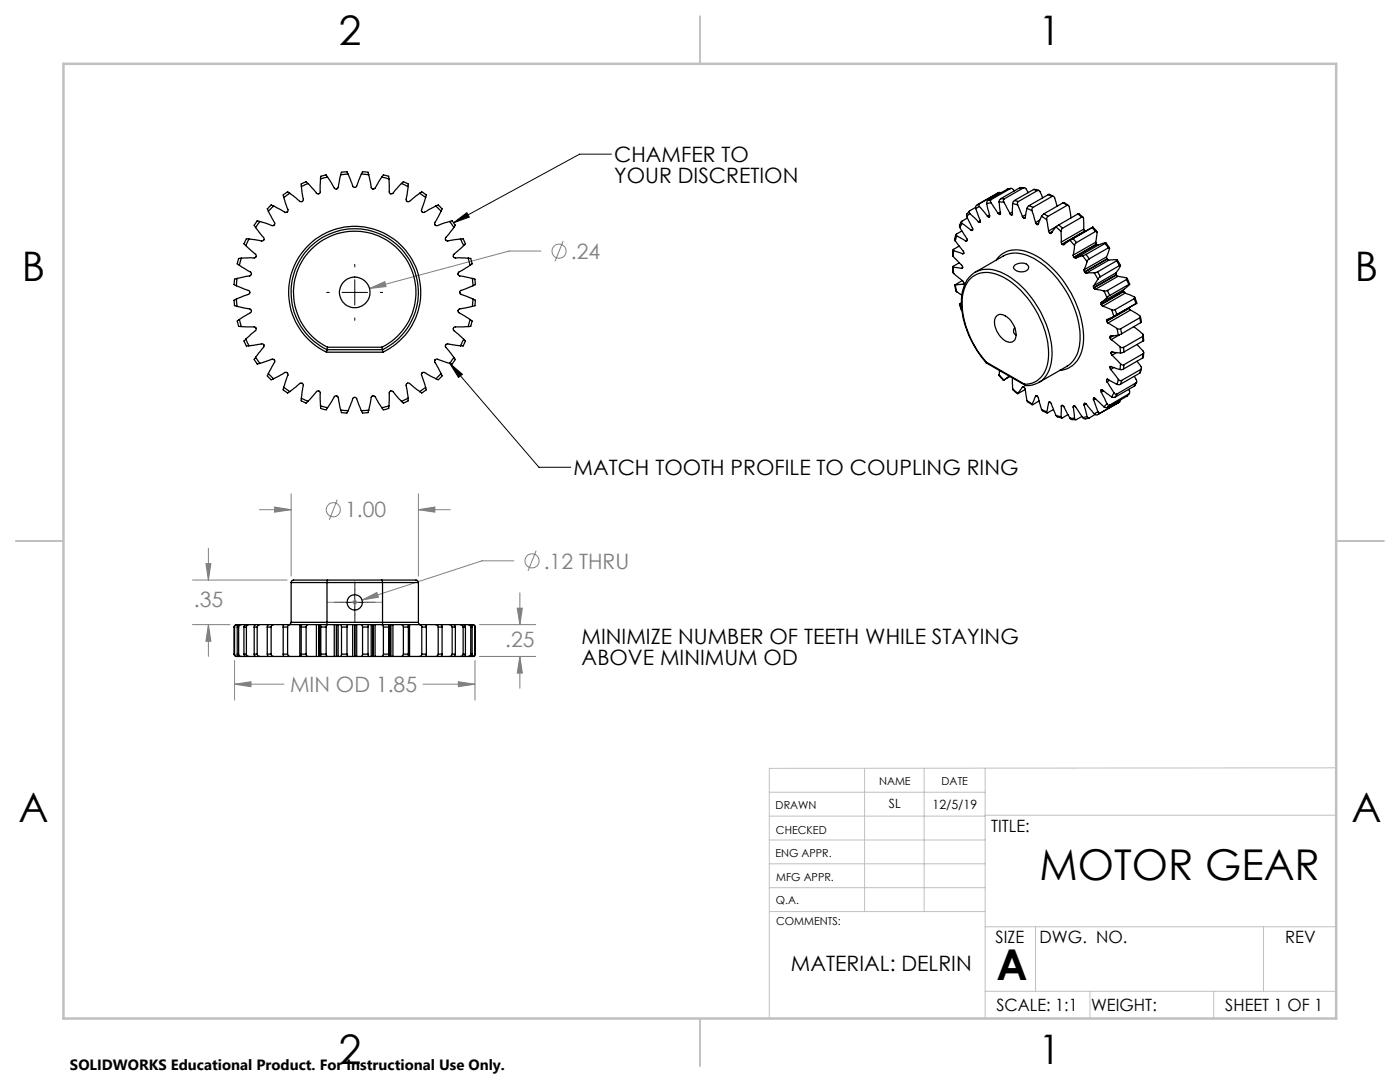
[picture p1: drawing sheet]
<svg xmlns="http://www.w3.org/2000/svg" width="279mm" height="216mm" viewBox="0 0 279 216" stroke-linecap="round" stroke-linejoin="round" font-family="sans-serif">
<g fill="none" stroke="#808080" stroke-width=".2">
<path d="M73.7 57.6l3.1-1.4 .2 1zM107.9 50.1h-6.3l-27.9 7.5M112.4 48.1l-1.6 4M58.1 98.5v16.5M67.3 99.7l-1.6 4M83.5 98.5v16.5M38.4 115.7h18.9M41.1 112.5h1l-.5 3.2zM41.6 109.4v6.3M51.8 101.7h6.3M54.8 101.2l3.3 .5-3.3 .5zM70.4 119.8l.8 .7"/>
<path d="M70.8 119.7v1M71.2 119.8l-.8 .7M72.2 119.7l3-1.5 .3 1zM83.5 101.7l3.3-.5v1zM83.5 101.7h6.4M102.6 111.9h-6.4l-24 7.8M103.8 118.3v6.3M107 109.9l-1.6 4M38.4 124.6h7.5M41.6 124.6l.5 3.4h-1zM41.6 124.6v6.4M46.8 136.5l3.3-.5v1z"/>
<path d="M46.8 131.8v7.9M46.8 136.5h9.9M70.3 120.2h1M84.4 136.5h10.4M91.5 136l3.3 .5-3.3 .5zM94.8 131.8v7.9M95.7 124.6h11.2M95.7 131h11.2M103.2 121.4h1l-.4 3.2zM103.8 131l.4 3.3h-1zM103.8 131v6.3"/>
<circle cx="111.6" cy="50.1" r="1.42"/>
<circle cx="66.5" cy="101.7" r="1.4"/>
<circle cx="106.2" cy="111.9" r="1.41"/>
</g>
<path d="M122 30.8h-6.3l-25.2 13.6M65.2 58.3h.5M68.3 58.3h5M70.8 52.7v.6M70.8 55.8v5.1M75.9 58.3h.5M90.5 44.5l2.7-2.1 .5 .9zM70.8 63.4v.5M89.7 72.5l2.6 2.2-.8 .6zM89.7 72.5l17.9 20.7h6.3M70.8 116.1v8.1M66.7 120.2h8.2" fill="none" stroke="#000" stroke-width=".2"/>
<g fill="none" stroke="#c0c0c0" stroke-width=".2">
<path d="M153.5 158.1h43.1M172.5 153.3v28.6M184.4 153.3v28.6M196.6 153.3v49.9M266.7 153.2l-113.2 .1v49.9M153.5 167.6h43.1M153.5 162.8h43.1M153.5 172.4h43.1M153.5 177.1h43.1M196.6 162.7h70.1M153.6 181.9h43M196.6 197.8h70.1"/>
<path d="M196.6 184.9h70.1M206.7 184.9v12.9M217.5 197.8v5.4M242.2 197.8v5.4M252.2 184.9v12.9"/>
</g>
<path d="M139.7 3.2v9.5M3.1 107.9h9.6M266.7 107.9h9.5M139.7 203.2v9.6" fill="none" stroke="#c0c0c0" stroke-width=".25"/>
<path d="M12.7 12.7h254v190.5h-254z" fill="none" stroke="#c0c0c0" stroke-width=".5"/>
<path d="M65.3 120.2h11" fill="none" stroke="#808080" stroke-width=".2" stroke-dasharray="15.2 1.3 1.3 1.3" stroke-dashoffset="11.6"/>
<path d="M70.8 116.2v7.9" fill="none" stroke="#808080" stroke-width=".2" stroke-dasharray="15.2 1.3 1.3 1.3" stroke-dashoffset="13.2"/>
<path d="M89.7 72.5l2.6 2.2-.8 .6zM90.5 44.5l2.7-2.1 .5 .9z" fill="#000"/>
<path d="M73.7 57.6l3.3-.4-.2-1zM54.8 101.2l3.3 .5-3.3 .5zM83.5 101.7l3.3-.5v1zM46.8 136.5l3.3-.5v1zM91.5 136l3.3 .5-3.3 .5zM72.2 119.7l3.3-.5-.3-1zM41.1 112.5h1l-.5 3.2zM41.6 124.6l.5 3.4h-1zM103.2 121.4h1l-.4 3.2zM103.8 131l.4 3.3h-1z" fill="#808080"/>
<g fill="none" stroke="#000" stroke-width=".25">
<path d="M56.6 39.4l.9 2.4a.45 .45 0 0 1-.2 .5 .45 .45 0 0 1-.5 0l-2.2-1.2M57.8 38.6l-1.2 .8M57.8 38.6a.47 .47 0 0 0-.4-.3 .47 .47 0 0 0-.5 .3 .48 .48 0 0 0-.4 .3 .48 .48 0 0 0 .1 .5M60.1 37.2l.4 2.6a.46 .46 0 0 1-.2 .4 .46 .46 0 0 1-.5 0l-2-1.6M61.5 36.6l-1.4 .6M61.5 36.6a.65 .65 0 0 0-1.1 0l-.3 .1v.5M64 35.7l-.1 2.6a.45 .45 0 0 1-.3 .4 .45 .45 0 0 1-.5-.1l-1.6-2M65.4 35.3l-1.4 .4M65.4 35.3a.47 .47 0 0 0-.3-.4 .47 .47 0 0 0-.5 .1 .49 .49 0 0 0-.6 .2 .49 .49 0 0 0 0 .5M65.4 35.3l1.3 2.2 .4 .2M67.1 37.7h.1M68 34.9l-.5 2.5-.3 .3"/>
<path d="M69.5 34.7a.5 .5 0 0 0-.3-.4 .5 .5 0 0 0-.5 0 .48 .48 0 0 0-.5 .1 .48 .48 0 0 0-.2 .5M69.5 34.7l-1.5 .2M69.5 34.7l.9 2.4a.43 .43 0 0 0 .4 .3 .43 .43 0 0 0 .4-.3l.9-2.4M72.1 34.7l1.5 .2M72.1 34.7a.5 .5 0 0 1 .2-.4 .5 .5 0 0 1 .6 0h.1a.43 .43 0 0 1 .5 .1 .43 .43 0 0 1 .1 .5M73.6 34.9l.5 2.5a.44 .44 0 0 0 .3 .3 .44 .44 0 0 0 .5-.2l1.3-2.2M76.2 35.3l1.4 .4M76.2 35.3a.49 .49 0 0 1 .3-.4 .49 .49 0 0 1 .5 .1l.2 .1a.42 .42 0 0 1 .4 .1 .42 .42 0 0 1 0 .5M77.6 35.7l.1 2.6a.42 .42 0 0 0 .3 .4 .42 .42 0 0 0 .4-.1l1.7-2M80.1 36.6l1.4 .6M80.1 36.6a.49 .49 0 0 1 .4-.3 .49 .49 0 0 1 .5 .2 .47 .47 0 0 1 .5 .2 .47 .47 0 0 1 0 .5M81.5 37.2l-.3 1.6a1.21 1.21 0 0 0 0 1.3l.5 .1 2-1.6"/>
<path d="M83.7 38.6l1.2 .8M83.7 38.6a.53 .53 0 0 1 .6-.3 .53 .53 0 0 1 .4 .4l.4 .2-.2 .5M84.9 39.4l-.8 2.4a.41 .41 0 0 0 .2 .5 .41 .41 0 0 0 .4 0l2.3-1.2M197.2 40l-.2 .3-.1 .3M197.8 39.8l-.1 .2 .1 .4M197.8 39.8l-.6 .2M199.3 38.5h.5M199.3 38.5l-.3 .1M199.3 38.5l-4.1 2.3M199.7 39.7l-.3 .6M199.7 39.7h.7M200.4 39.7l-.2 .3 .1 .3"/>
<path d="M201 37.8l-3.8 2.2M201.6 37.6h.3l.5 .5M201.6 37.6l-.6 .2M201.6 37.6l-3.8 2.2M201.7 37.6l-.7 .2M203.5 37.5h.9M203.5 37.5h.7M203.5 37.5l-3.8 2.2M204.2 37.5h.1a1.19 1.19 0 0 1 .9 1M204.2 37.5l-3.8 2.2M206.3 37.8l1 .2M206.3 37.8l.7 .2"/>
<path d="M206.3 37.8l-3.8 2.2M207 38l.5 .1 .6 1.4M207 38l-3.8 2.2M209.2 38.8h.2l.9 .4M209.2 38.8l.8 .4M209.2 38.8l-3.8 2.2M210 39.2h.3l.2 .2 .5 1.8M210 39.2l-3.8 2.2M47.2 59.7l.1 1.4M47.2 59.7a.48 .48 0 0 0-.5 .2 .48 .48 0 0 0 0 .5 .49 .49 0 0 0 .1 .6 .49 .49 0 0 0 .5 .1M47.2 57l1.4 .6a1.38 1.38 0 0 1 1.2 .5v.4l-.1 .2-2.5 1M47.3 55.6l-.1 1.4"/>
<path d="M47.3 55.6a.5 .5 0 0 0-.6 .6v.6l.5 .2M47.8 52.9l2.2 1.4a.44 .44 0 0 1 .2 .4 .44 .44 0 0 1-.4 .4l-2.5 .5M48.2 51.5l-.4 1.4M48.2 51.5a.5 .5 0 0 0-.6 .1 .5 .5 0 0 0-.1 .5 .45 .45 0 0 0-.2 .5 .45 .45 0 0 0 .5 .3M49.1 49l1.9 1.7a.41 .41 0 0 1 .1 .5 .41 .41 0 0 1-.4 .3h-2.5M49.7 47.7l-.6 1.3M49.7 47.7a.64 .64 0 0 0-.9 .7l-.1 .2 .4 .4M51 45.4l1.6 2a.44 .44 0 0 1 0 .5 .44 .44 0 0 1-.4 .2l-2.5-.4M51.9 44.2l-.9 1.2M51.9 44.2a.49 .49 0 0 0-.6-.1 .49 .49 0 0 0-.3 .4 .49 .49 0 0 0-.3 .5 .49 .49 0 0 0 .3 .4M53.6 42.2l1.2 2.2a.42 .42 0 0 1-.1 .5 .42 .42 0 0 1-.4 .1l-2.4-.8M54.6 41.1l-1 1.1"/>
<path d="M54.6 41.1a.51 .51 0 0 0-.9 .2l-.1 .1a.46 .46 0 0 0 0 .8M87 41.1l1 1.1M87 41.1a.49 .49 0 0 1 .8 .2 .48 .48 0 0 1 .4 .4 .48 .48 0 0 1-.2 .5M88 42.2l-1.2 2.2a.43 .43 0 0 0 0 .5 .43 .43 0 0 0 .5 .1l2.4-.8M89.7 44.2l.9 1.2M89.7 44.2a.46 .46 0 0 1 .6-.1 .46 .46 0 0 1 .3 .4v.1a.43 .43 0 0 1 .2 .4 .43 .43 0 0 1-.2 .4M90.6 45.4l-1.6 2a.44 .44 0 0 0-.1 .5 .44 .44 0 0 0 .5 .2l2.5-.4M91.9 47.7l.6 1.3M91.9 47.7a.5 .5 0 0 1 .5 0 .5 .5 0 0 1 .3 .5v.1a.4 .4 0 0 1 .2 .4 .4 .4 0 0 1-.4 .3M92.5 49l-1.9 1.7a.43 .43 0 0 0-.1 .5 .43 .43 0 0 0 .4 .3h2.6M93.5 51.5l.3 1.4M93.5 51.5a.65 .65 0 0 1 .7 .9v.2l-.4 .3"/>
<path d="M93.8 52.9l-2.2 1.4a.47 .47 0 0 0 .2 .8l2.5 .5M94.3 55.6l.1 1.4M94.3 55.6a.48 .48 0 0 1 .5 .1 .48 .48 0 0 1 0 .5 .47 .47 0 0 1 .1 .6 .47 .47 0 0 1-.5 .2M94.4 59.7l-.1 1.4M94.4 59.7a.46 .46 0 0 1 .5 .2 .46 .46 0 0 1-.1 .5v.2a.44 .44 0 0 1-.1 .4 .44 .44 0 0 1-.4 .1M94.4 57l-2.4 1a.43 .43 0 0 0-.2 .3 .43 .43 0 0 0 .2 .4l2.4 1M190.1 53.3l.2 1.3M190.2 49.9l-.1 1.1 .1 .2M190.2 53.3l.1 1.3M190.2 53.3l1.7 .3M190.2 51.2l1.7 1.7a.33 .33 0 0 1 .2 .3 .33 .33 0 0 1-.2 .4M190.3 54.6l1.9 1.5 .1 .3"/>
<path d="M190.3 50l-.1 1.2M190.3 50l1.8 .6M190.5 56.9l.2 1.1M190.6 56.9l.3 1.3M190.6 48.1l1.6 2 .1 .4M190.7 46.8l-.2 .9 .1 .4M190.8 58l.1 .2M190.9 58.2l1 .7M190.9 47.1l-.3 1M190.9 47.1l1.8 1M191.4 49.1l-1.2 .7 .1 .2M191.5 52.4l-1.4 .8 .1 .1"/>
<path d="M191.6 45.4l1.4 2.2v.4M191.9 44.2l-.4 .8 .1 .4M192 44.6l-.4 .8M192 44.6l1.8 1.3M192 46.1l-1.1 .6-.2 .1 .2 .3M192.1 56l-1.6 .9h.1M192.1 53.4l-.2 .2M192.2 56.7l-1.6 .2M192.3 56.7h-.1M192.3 56.4l-.1 .3M192.3 56.4h.1M192.3 50.5l-.2 .1"/>
<path d="M192.9 43.2l1.2 2.3a.26 .26 0 0 1 .1 .4 .26 .26 0 0 1-.4 0M193 48l-.3 .1M193 48h.1M193 47.9l-.3 .2M193.1 43.5l-1.2 .7 .1 .4M193.5 42.1l-.6 .6v.5M193.5 42.1l-.1 .3 .1 .2M193.5 42.6l-.6 .6M193.5 42.6l1.8 1.7M194.1 45.7l-.3 .2M194.7 54.3a6.5 6.5 0 0 0-2.8 5.9 19.2 19.2 0 0 0 4.9 12.2M194.7 54.3a6.1 6.1 0 0 1 6 .5 19.6 19.6 0 0 1 9.2 16.4 6.1 6.1 0 0 1-2.5 5.1"/>
<path d="M194.7 54.3l5.5-3.2a6.5 6.5 0 0 1 6.7 .8 19.5 19.5 0 0 1 8.6 16 6.1 6.1 0 0 1-2.6 5.2l-5.5 3.2M194.7 41.4l-1.2 .7M194.7 41.6l.9 2.4a.24 .24 0 0 1 0 .3 .24 .24 0 0 1-.3 0M195.5 41.2l-.8 .4M195.5 41.2l1.6 1.9M195.5 41.2l-.2-.2 .2-.4-.4 .2a.68 .68 0 0 0-.4 .8M195.7 44l-.4 .3M196.9 40.6l.6 2.4-.1 .3M197.1 43.1l.3 .2M197.4 43.3h.1M197.5 42.9l-.4 .2M197.5 43.3h-.1"/>
<path d="M197.8 40.4l-.9 .2M197.8 40.4l1.4 2.2M198.8 51.9a5 5 0 0 1 6.2-1.7 17.8 17.8 0 0 1 9.1 9 16 16 0 0 1 1.8 10.8 5 5 0 0 1-4.4 3.9M199.2 42.6l.3 .2M199.4 40.3l.3 2.2-.2 .3M199.4 40.3h.9M199.5 42.8h.1M199.5 42.8l.1-.1-.1 .1M199.6 42.3l-.4 .3M200.3 40.3l1.2 2.3M201.5 42.6l.3 .3M201.8 42.9h.1"/>
<path d="M202 42.3l-.5 .3M202 42.8l-.1 .1M202 42.8l-.2 .1M202.1 40.6v2.1l-.2 .2M202.1 40.6l1 .3M202.4 53.1a1.99 1.99 0 0 1 2.9 .1 1.29 1.29 0 0 1-1.9 1 1.39 1.39 0 0 1-1.2-.8zM202.5 40l-.4 .6M202.5 40l.7 .2M203.1 40.9l.9 2.3M203.2 40.2l-.2 .4 .1 .3M204 43.2l.3 .3M204.3 43.5l.1 .1"/>
<path d="M204.6 43.4l-.2 .2M204.6 43.4l-.3 .1M204.7 42.9l-.7 .3M205 41.6l-.4 1.8M205 41.6l1 .5M205.4 41l.8 .4M205.4 41l-.4 .6M206 42.1l.7 2.3M206.2 41.4l-.2 .2v.5M206.7 44.4l.2 .4M206.9 44.8h.1M207.3 44.6l-.4 .2"/>
<path d="M207.5 43.9l-.8 .5M207.9 43.1l-.5 1a.61 .61 0 0 1-.4 .7h-.1M207.9 43.1l1 .8M208.4 42.7l-.5 .4M208.4 42.7l.7 .5M208.9 43.9l.4 2.2M209.1 43.2l-.2 .7M209.3 46.1l.2 .4M209.5 46.5h.1M210 46.3l-.5 .2M210 46.2l-.5 .3M210.7 45.3l-.9 1.3-.3-.1"/>
<path d="M210.7 45.3l1 .9M210.9 45.2l-1.6 .9M211.3 44.9l-.6 .4M211.3 44.9l.8 .6M211.7 46.2l.1 2.1M211.8 48.3l.2 .4M212 48.7v.1M212.1 45.5l-.4 .7M212.2 40.5l.1-.1 .9 .6M212.2 40.5l.7 .5M212.2 40.5l-3.8 2.2M212.9 41h.3l.2 .2 .3 2.3"/>
<path d="M212.9 41l-3.8 2.2M213.5 47.9l-1.2 1-.3-.1M213.5 47.9l1 1.1M213.5 47.9l.3-.1a.44 .44 0 0 1 .8 .3l.2 .3M214.2 50.9l.1 .4M214.3 51.3v.1M214.3 51.4l.4 .1M214.5 49l-.3 1.9M214.8 48.4l-.3 .6M215.1 42.7l.2-.1 .8 .8M215.1 42.7l.8 .7M215.1 42.7l-3.8 2.2"/>
<path d="M215.9 43.4l.2-.1 .2 .3v2.1M215.9 43.4l-3.8 2.1M216.1 51l-1.4 .5M216.1 51l.8 1.2M216.3 45.7l.2 .4M216.3 45.7l-4.5 2.6M216.4 53.8v.5M216.4 54.3h.1M216.5 54.3l.3 .2M216.5 46.1v.1M216.5 46.1l-4.5 2.6M216.5 46.2l-4.5 2.6"/>
<path d="M216.5 46.2h.1M216.7 50.8l-.6 .2M216.7 50.8l.7 .8M216.9 52.2l-.5 1.6M217.4 51.6l-.5 .6M218.1 45.3l.8 .9M218.2 57l.1 .4M218.3 57.4v.1M218.3 57.5l.3 .2M218.4 54.4l-1.6 .1M218.4 54.4l.7 1.3M218.6 57.7l1.7 .4"/>
<path d="M218.7 46.2h.2l-.2 2.1M218.7 46.2l-.8-.8 .2-.1-4.5 2.6M218.7 46.2l-3.9 2.2M218.7 48.3l.1 .4M218.7 48.3l-4.5 2.6M218.8 48.7v.1M218.8 48.7l-4.5 2.6M218.8 48.8l.3 .1M218.8 48.8l-4.5 2.6M219 54.3l-.6 .1M219 54.3l.6 .9M219.1 55.7l-.9 1.3"/>
<path d="M219.1 48.9l-4.4 2.6M219.6 55.2l-.5 .5M220.3 58.1l.6 1.3M220.6 48.6l.6 .9M220.6 48.6l.1-.2-1.6 .5M220.6 48.6l-3.9 2.2M220.7 48.4l.7 1M220.8 51.3l.1 .3M220.8 51.3l-4.4 2.5M220.9 59.4l-1.1 1M220.9 51.6v.1M220.9 51.6l-4.5 2.7"/>
<path d="M220.9 51.7l.4 .2M220.9 51.7l-4.4 2.6M221 58l-.7 .1M221 58l.5 .9M221.2 49.5l.2-.1v.2l-.6 1.7M221.2 49.5l-3.8 2.1M221.3 51.9l1.6-.1 .1 .1-.2 .1M221.3 51.9l-4.5 2.6M221.5 58.9l-.6 .5M222.7 54.4v.4M222.7 54.8l.1 .1M222.7 54.4l-4.5 2.6"/>
<path d="M222.7 54.8l-4.4 2.6M222.8 54.9l.3 .2M222.8 54.9l-4.5 2.6M222.8 52l.6 1M222.8 52l-3.8 2.3M223 51.9l.6 1.1M223.1 55.1l1.7 .4 .2 .1-.2 .2M223.1 55.1l-4.5 2.6M223.4 53h.2l-.9 1.4M223.4 53l-3.8 2.2M224.2 58.1l.1 .1M224.2 58.1l-4.5 2.6"/>
<path d="M224.3 57.8l-.1 .3M224.3 58.2l.2 .3M224.3 57.8l-4.5 2.6M224.3 58.2l-4.5 2.6M224.5 58.5l1.9 .8v.3M224.5 58.5l-4.4 2.6M224.8 55.8l.5 1M224.8 55.8l-3.8 2.2M225 55.6l.5 1.1M225.3 56.8l.2-.1-1.2 1.1M225.3 56.8l-3.8 2.1M226.4 59.6l.3 1"/>
<path d="M226.4 59.6l-3.8 2.2M226.5 59.4l.4 1.1M47.3 61.1l2.5 .5a.42 .42 0 0 1 .4 .4 .42 .42 0 0 1-.2 .4l-2.2 1.3M47.8 63.7l.4 1.5M47.8 63.7a.49 .49 0 0 0-.4 .4 .49 .49 0 0 0 .1 .5 .46 .46 0 0 0 .1 .5 .46 .46 0 0 0 .6 .1M48.2 65.2h2.5a.43 .43 0 0 1 .4 .3 .43 .43 0 0 1-.1 .5l-1.9 1.7M49.1 67.7l.6 1.3M49.1 67.7a.49 .49 0 0 0-.4 .4 .49 .49 0 0 0 .2 .4 .47 .47 0 0 0 .2 .5 .47 .47 0 0 0 .6 0M49.7 69l2.5-.4a.42 .42 0 0 1 .4 .2 .42 .42 0 0 1 0 .5l-1.6 2M51 71.3l.9 1.2M51 71.3a.7 .7 0 0 0 .2 1.1 .38 .38 0 0 0 .7 .1M51.9 72.5l2.4-.8a.42 .42 0 0 1 .4 .1 .42 .42 0 0 1 .1 .5l-1.2 2.2"/>
<path d="M53.6 74.5l1 1.1M53.6 74.5l-.1 .2a.62 .62 0 0 0 .4 .9l.3 .2 .4-.2M54.6 75.6l2.2-1.3a.46 .46 0 0 1 .5 .1 .46 .46 0 0 1 .2 .5l-.9 2.4M56.6 77.3l1.2 .8M56.6 77.3a.54 .54 0 0 0 0 .6 .54 .54 0 0 0 .5 .3l.3 .2 .4-.3M57.8 78.1l2-1.6a.44 .44 0 0 1 .5 0 .44 .44 0 0 1 .2 .4l-.4 2.5M60.1 79.4l1.4 .7M60.1 79.4a.5 .5 0 0 0 0 .6 .5 .5 0 0 0 .5 .2 .46 .46 0 0 0 .5 .2 .46 .46 0 0 0 .4-.3M65.2 70.3a13.2 13.2 0 0 1-4.7-20.2 13.2 13.2 0 0 1 20.6 0 13.2 13.2 0 0 1-4.7 20.2M65.2 70.3h11.2M65.3 69.8a12.7 12.7 0 0 1-4.4-19.4 12.7 12.7 0 0 1 19.8 0 12.7 12.7 0 0 1-4.4 19.4M65.3 69.8l-.1 .5"/>
<path d="M65.3 69.8h11M65.4 69.3a12.2 12.2 0 0 1-4.1-18.6 12.2 12.2 0 0 1 19 0 12.2 12.2 0 0 1-4.1 18.6M65.4 69.3l-.1 .5M65.4 69.3h10.8M67.1 79h.1M67.1 79l-.4 .2-1.3 2.2M67.2 79l.3 .2 .5 2.6M76.2 69.3l.1 .5M76.3 69.8l.1 .5M81.5 79.4l-1.4 .7M81.5 79.4a.5 .5 0 0 1 0 .6 .5 .5 0 0 1-.5 .2 .49 .49 0 0 1-.5 .2 .49 .49 0 0 1-.4-.3M83.7 78.1l-2-1.6a.42 .42 0 0 0-.4 0 .42 .42 0 0 0-.2 .4l.4 2.5"/>
<path d="M84.9 77.3l-1.2 .8M84.9 77.3a.49 .49 0 0 1 .1 .5 .49 .49 0 0 1-.4 .3 .47 .47 0 0 1-.4 .3 .47 .47 0 0 1-.5-.3M87 75.6l-2.3-1.3a.44 .44 0 0 0-.4 .1 .44 .44 0 0 0-.2 .5l.8 2.4M88 74.5l-1 1.1M88 74.5a.49 .49 0 0 1 .2 .5 .49 .49 0 0 1-.4 .4 .47 .47 0 0 1-.3 .4 .47 .47 0 0 1-.5-.2M89.7 72.5l-2.4-.8a.44 .44 0 0 0-.4 .1 .44 .44 0 0 0-.1 .5l1.2 2.2M90.6 71.3l-.9 1.2M90.6 71.3a.48 .48 0 0 1 .2 .4 .48 .48 0 0 1-.2 .5l-.1 .1a.41 .41 0 0 1-.3 .3 .41 .41 0 0 1-.5-.1M91.9 69l-2.5-.4a.41 .41 0 0 0-.5 .2 .41 .41 0 0 0 .1 .5l1.6 2M92.5 67.7l-.6 1.3M92.5 67.7a.51 .51 0 0 1 .2 .8l-.1 .2a.43 .43 0 0 1-.2 .4 .43 .43 0 0 1-.5-.1M93.5 65.2h-2.6a.43 .43 0 0 0-.4 .3 .43 .43 0 0 0 .1 .5l1.9 1.7"/>
<path d="M93.8 63.7l-.3 1.5M93.8 63.7a.49 .49 0 0 1 .4 .4 .49 .49 0 0 1-.1 .5v.1a.4 .4 0 0 1-.2 .4 .4 .4 0 0 1-.4 .1M94.3 61.1l-2.5 .5a.44 .44 0 0 0-.4 .4 .44 .44 0 0 0 .2 .4l2.2 1.3M191.5 60.7a1.47 1.47 0 0 0 .5 1.2M191.6 60.6l-.1 .1M191.6 60.6l.3 1.2M191.8 60.5l-.2 .1M191.9 60.5l-.4 .2M196.8 72.2a18.1 18.1 0 0 1-4.7-13.1 4.9 4.9 0 0 1 4.1-4.7 9.7 9.7 0 0 1 7.4 3.4 19.3 19.3 0 0 1 5.7 13.1 5.8 5.8 0 0 1-3 5.4l-1.8 .4M196.8 72.2v.2l7.8 4.5M196.8 72.2l7.7 4.5M199 63a1.94 1.94 0 0 1 2.4 .6 3.9 3.9 0 0 1 1.1 4.3 1.62 1.62 0 0 1-2.4-.3 4.2 4.2 0 0 1-1.4-4.3z"/>
<path d="M199.4 74.8l.9 1M199.4 74.8l.1 .2M199.4 75l.8 .9M199.5 73.9l-.1 .9M200.2 75.9h.1M201.4 75.1l-1.1 .7M201.5 75.1l-1.2 .7M202.1 75.5v2.1M202.1 75.4v.1M202.1 77.6l.1 .2 .9 .8M202.1 77.6l1 .9M202.5 65.4a.88 .88 0 0 0 .3 1.5"/>
<path d="M204 77.2h.3l.3 .3 .4 2.4M204 77.2l-.9 1.3M204.2 77.2h-.2M204.6 77.7l-1.5 .9v-.1M205 79.9l.1 .3 .9 .6M205 79.9l1 .7M206.7 79.1a.35 .35 0 0 1 .3-.1 .35 .35 0 0 1 .2 .4l.7 2.3M206.7 79.1l-.7 1.5M206.8 79l-.1 .1M207.4 76.3a3.9 3.9 0 0 1-2.8 .6l-.1-.2M218.2 79.8l.9 2.3M218.3 79.4l-.1 .4"/>
<path d="M218.3 79.4h.2l1.8 1.8M218.3 79.4h.1M218.7 79.6l-.5 .2M219.7 60.7l.1 .1M219.7 77.9l.1 .3M219.8 60.4l-.1 .3M219.8 60.8l.3 .3M219.8 77.8h.2l1.9 1.4M219.8 77.8l-.1 .1M219.8 78.2l1.1 2.3M219.9 77.8h-.1M219.9 77.8l-.2 .1"/>
<path d="M220.1 61.1l1.8 .7M220.2 78l-.4 .2M220.8 64l.1 .1M220.8 75.8l.1 .4M220.9 64.1l.2 .4M220.9 75.7h.2l1.8 1M220.9 75.7l-.1 .1M220.9 76.2l1.4 2.2M221 75.7h-.1M221.1 75.7l-.3 .1M221.1 64.5l1.8 1M221.4 75.9l-.5 .3"/>
<path d="M221.5 67.3v.1M221.5 67.4l.3 .4M221.5 73.3h.1M221.5 73.3l.2 .4M221.7 73.7l1.5 2M221.8 67.8l1.7 1.4M221.8 70.4l.1-.2 1.7 .2M221.8 70.4h.1M221.8 70.4l.1 .5M221.8 73.1l1.7 .6M221.8 73.1l-.3 .2M221.9 61.8l.4 1.3"/>
<path d="M221.9 79.2h.7M221.9 70.9l1.7 1.7M222 67l-.5 .3M222 70.2l-.2 .2M222.1 67l-.6 .4M222.1 70.3l-.3 .1M222.3 63.1l-1.4 .6-.1 .3M222.3 78.4l-.4 .8M222.3 78.4l.3 .2h.3M222.3 73.3l-.6 .4M222.6 61.8h-.7M222.6 61.8l.3 1"/>
<path d="M222.8 70.4l-.9 .5M222.9 62.8l-.6 .3M222.9 78.6l-.3 .6M222.9 65.5l.3 1.4M222.9 65.5l.4 .2 .3-.1M223.2 66.9l-1.6 .2-.1 .2M223.2 75.7l-.3 1M223.2 75.7l.3 .3 .3-.1M223.4 66.8l-1.6 1M223.5 69.2l.1 1.2M223.5 69.2l.4 .2 .3-.1M223.6 72.6l-.1 1.1"/>
<path d="M223.6 65.6l.2 1M223.6 72.6l.3 .2h.4M223.6 76.7h-.7M223.6 79.8l-.2 .4M223.8 66.6l-.6 .3M223.8 75.9l-.2 .8M224.2 69.3l.1 .9M224.2 73.6l-.7 .1M224.3 70.2l-.7 .2M224.3 72.8l-.1 .8M224.8 79.1l-3.8 2.2M225.3 77.7l.2 .4-.2 .5"/>
<path d="M225.3 78.6l-.5 .5M225.3 78.6l-3.8 2.2M225.3 61.4v.1M225.3 61.5h.1M225.3 61.5l-4.5 2.5M225.4 78.5l-.6 .6M225.4 61.5l.2 .4M225.4 61.5l-4.5 2.6M225.6 61.9l1.8 1.1 .2 .1-.2 .3M225.6 61.9l-4.5 2.6M226.3 65.2l1.7 1.4 .2 .2-.2 .3M226.4 75.1a.94 .94 0 0 1 .3 1.3"/>
<path d="M226.4 77l-3.8 2.2M226.7 60.6l.2-.1-4.5 2.6M226.7 76.4l-.3 .6M226.7 60.6l-3.8 2.2M226.7 76.4l-3.8 2.2M226.8 76.3l-.4 .7M226.9 68.8l1.3 1.3v.3l-.1 .2M226.9 72.1a1.76 1.76 0 0 1 .9 1.5l-.2 .1M227.4 63.4l.2 1M227.4 63.4l-3.8 2.2M227.4 74.5l-3.8 2.2M227.6 63.1l.2 1.2-.2 .1"/>
<path d="M227.6 73.7l-.2 .8M227.6 64.4l-3.8 2.2M227.6 73.7l-3.8 2.2M227.8 73.5l-.4 1M228 67.1l.1 1M228 67.1l-3.8 2.2M228 71.4l-3.8 2.2M228.1 70.6l-.1 .8M228.1 68.1l-3.8 2.1M228.1 70.6l-3.8 2.2M228.2 66.9v1l-.1 .2M228.2 70.3v1l-.2 .1"/>
<path d="M61.5 80.1l1.6-2a.46 .46 0 0 1 .5-.1 .46 .46 0 0 1 .3 .4l.1 2.6M64 81l1.4 .4M64 81a.69 .69 0 0 0 .8 .7l.3 .1 .3-.4M68 81.8l1.5 .2M68 81.8a.45 .45 0 0 0 .2 .5 .45 .45 0 0 0 .5 .1 .47 .47 0 0 0 .5 0 .47 .47 0 0 0 .3-.4M69.5 82l.9-2.4a.46 .46 0 0 1 .8 0l.9 2.4M73.6 81.8l-1.5 .2M73.6 81.8a.64 .64 0 0 1-1 .6h-.3l-.2-.4M76.2 81.4l-1.3-2.2a.44 .44 0 0 0-.5-.2 .44 .44 0 0 0-.3 .3l-.5 2.5M77.6 81l-1.4 .4M77.6 81a.49 .49 0 0 1-.1 .5 .49 .49 0 0 1-.5 .2 .5 .5 0 0 1-.5 .1 .5 .5 0 0 1-.3-.4M80.1 80.1l-1.7-2a.43 .43 0 0 0-.4-.1 .43 .43 0 0 0-.3 .4l-.1 2.6"/>
<path d="M207.4 80l-1.4 .8v-.2M207.9 81.7l.1 .3 1 .4M207.9 81.7l1 .5M209.3 80.4l-.4 1.8M209.5 80.2h.1M209.5 80.2l-.2 .2M209.5 80.2l.3 .3 .9 2.4M210.3 81.7l-1.2 .7h-.2v-.2M210.7 82.9l.4 .3 .8 .2M210.7 82.9l1 .2M211.8 81.1l-.1 2M212 80.9h.1"/>
<path d="M212 80.9l-.2 .2M212 80.9l.3 .2 1.2 2.3M212.1 80.9l-.3 .2M213.1 82.7l-1.1 .7h-.2l-.1-.3M213.5 83.4l.4 .3h.8M213.5 83.4l1 .1M214.2 81.2a.25 .25 0 0 1 .2-.2 .25 .25 0 0 1 .3 .2l1.4 2.1M214.2 81.2l.3 2.3M214.5 81l-.3 .2M215.9 83.1l-1.1 .6h-.2l-.1-.2M216.1 83.3l.4 .3 .8-.2M216.4 80.8a.23 .23 0 0 1 .1-.3 .23 .23 0 0 1 .3 .1l1.6 1.9"/>
<path d="M216.4 80.8l.5 2.3M216.7 80.6l-.3 .2M216.9 83.1l-.8 .2M218.6 82.7l-1.2 .7h-.3l-.2-.3M219.1 82.1l-.7 .4M219.1 82.1l.2 .3h.3l-.3 .2a.56 .56 0 0 1-.9-.1M220.3 81.2l.4 .2 .3-.1M220.9 80.5l-.6 .7M220.9 80.5l.3 .3h.3M221.5 80.8l-.5 .5M223.4 80.2l-.3 .2M223.4 80.2l-4.1 2.4"/>
<path d="M58.1 116.2h7.2M58.1 116.2v8M65.3 116.2v8M65.3 116.2h11M65.4 115.7h-6.9l-.3 .3-.1 .2M65.4 115.7l-.1 .5M65.4 115.7h10.8M76.2 115.7h3.1a12.7 12.7 0 0 1 4.1 .2l.1 .3M76.2 115.7l.1 .5M76.3 116.2h7.2M76.3 116.2v8M83.5 116.2v8"/>
<path d="M46.7 125.1h.1M46.7 130.5h.1M46.7 130.5a.49 .49 0 0 0 .6 .5M46.7 125.1v5.4M46.8 130.5l.2 .4 .3 .1M46.8 125.1v5.4M47.3 124.6l-.3 .2-.2 .3M47.3 124.6h.5M47.3 131h.5M47.3 124.6l-.4 .1-.2 .4M47.3 125.1h.3M47.3 130.5h.3"/>
<path d="M47.3 130.5l.2 .3 .3 .2M47.3 125.1v5.4M47.6 130.5l.2 .4 .4 .1M47.6 125.1v5.4M47.8 124.6l-.4 .2-.1 .3M47.8 124.6h.4M47.8 131h.4M48.2 124.6l-.4 .2-.2 .3M48.2 124.6h.9M48.2 131h.9M48.7 125.1h.5M48.7 130.5h.5"/>
<path d="M48.7 130.5l.1 .3 .3 .2M48.7 125.1v5.4M49.1 124.6l-.3 .2-.1 .3M49.1 124.6h.6M49.1 131h.6M49.2 130.5v.3l.5 .2M49.2 125.1v5.4M49.7 124.6l-.4 .2-.1 .3M49.7 124.6h1.3M49.7 131h1.3M50.7 125.1h.6M50.7 130.5h.6"/>
<path d="M50.7 130.5l.1 .3 .2 .2M50.7 125.1v5.4M51 124.6l-.2 .2-.1 .3M51 124.6h.9M51 131h.9M51.3 130.5l.2 .4 .4 .1M51.3 125.1v5.4M51.9 124.6l-.4 .2-.2 .3M51.9 124.6h1.7M51.9 131h1.7M53.3 125.1h.8M53.3 130.5h.8"/>
<path d="M53.3 130.5a.53 .53 0 0 0 .3 .5 .53 .53 0 0 0 .6 0h.4M53.3 125.1v5.4M54.1 130.5l.2 .4 .3 .1M54.1 125.1v5.4M54.6 124.6l-.3 .2-.2 .3M54.6 124.6h2.1M54.6 131h2.1M54.6 124.6h-.5a.48 .48 0 0 0-.6 0 .48 .48 0 0 0-.2 .5M56.5 125.1h.9M56.5 130.5h.9M56.5 130.5a.37 .37 0 0 0 .1 .5 .37 .37 0 0 0 .5 0h.7M56.5 125.1v5.4"/>
<path d="M57.4 130.5l.2 .4 .2 .1M57.4 125.1v5.4M57.8 124.6l-.3 .2-.1 .3M57.8 124.6h2M57.8 131h2M57.8 124.6h-.7a.38 .38 0 0 0-.5 .1 .38 .38 0 0 0-.1 .4M58.1 124.2l-.2 .4h-.3M58.1 124.2h7.2M59.8 124.6h.3M59.8 131h.3M59.8 124.6v6.4M60.1 125.1h1"/>
<path d="M60.1 130.5h1M60.1 130.5v.5M60.1 125.1v5.4M60.1 124.6v.5M60.1 124.6h1.4M60.1 131h1.4M61.1 130.5l.1 .4 .3 .1M61.1 125.1v5.4M61.5 124.6l-.3 .2-.1 .3M61.5 124.6h1.6M61.5 131h1.6M63.1 124.6h.5"/>
<path d="M63.1 131h.5M63.1 124.6v6.4M63.6 124.6h.1M63.6 131h.1M63.6 124.6v6.4M63.6 124.6h.3M63.6 131h.3M63.9 124.6h.1M63.9 131h.1M63.9 124.6v6.4M64 124.6v.5M64 124.6h1.4"/>
<path d="M64 131h1.4M64 125.1h1.1M64 130.5h1.1M64 130.5v.5M64 125.1v5.4M65.1 130.5v.3l.3 .2M65.1 125.1v5.4M65.3 124.2l-.1 .4M65.3 124.2h11M65.4 124.6l-.2 .2-.1 .3M65.4 124.6h1.3M65.4 131h1.3"/>
<path d="M66.7 124.6h.4M66.7 131h.4M66.7 124.6v6.4M67.1 124.6h.1M67.1 131h.1M67.1 124.6v6.4M67.2 124.6h.3M67.2 131h.3M67.5 131h.5M67.5 124.6h.5M67.5 124.6v6.4M68 124.6h1.5"/>
<path d="M68 124.6l.2 .5M68 131h1.5M68.2 125.1h1.1M68.2 130.5h1.1M68.2 130.5l-.2 .5M68.2 125.1v5.4M69.3 130.5l.2 .5M69.3 125.1v5.4M69.5 124.6h.9M69.5 131h.9M69.5 124.6l-.2 .2v.3M70.4 124.6h.4"/>
<path d="M70.4 131h.4M70.4 124.6v6.4M70.8 124.6h.1M70.8 131h.1M70.8 124.6v6.4M70.8 124.6h.4M70.8 131h.4M71.2 131h.9M71.2 124.6h.9M71.2 124.6v6.4M72.1 124.6l.3 .5M72.1 131h1.5"/>
<path d="M72.1 124.6h1.5M72.4 130.5l-.3 .5M72.4 130.5h1M72.4 125.1h1M72.4 125.1v5.4M73.4 130.5l.2 .5M73.4 125.1v5.4M73.6 124.6l-.2 .5M73.6 124.6h.5M73.6 131h.5M74.1 124.6h.3M74.1 131h.3"/>
<path d="M74.1 124.6v6.4M74.4 124.6h.1M74.4 131h.1M74.4 124.6v6.4M74.5 124.6h.4M74.5 131h.4M74.5 124.6v6.4M74.9 124.6h1.3M74.9 131h1.3M74.9 124.6v6.4M76.2 131h1.4M76.2 124.6l.3 .5"/>
<path d="M76.2 124.6h1.4M76.3 124.2l.1 .4M76.3 124.2h7.2M76.5 130.5h1.1M76.5 130.5l-.3 .5M76.5 125.1h1.1M76.5 125.1v5.4M77.6 130.5v.5M77.6 125.1v5.4M77.6 124.6v.5M77.6 124.6h.1M77.6 131h.1"/>
<path d="M77.7 124.6h.2M77.7 131h.2M77.7 124.6v6.4M77.9 124.6h.1M77.9 131h.1M77.9 124.6v6.4M78 124.6h.4M78 131h.4M78 124.6v6.4M78.4 124.6h1.7M78.4 131h1.7M78.4 124.6v6.4"/>
<path d="M80.1 131h1.4M80.1 124.6l.3 .2 .1 .3M80.1 124.6h1.4M80.5 130.5h1M80.5 130.5l-.4 .5M80.5 125.1h1M80.5 125.1v5.4M81.5 124.6v.5M81.5 124.6h.2M81.5 131h.2M81.5 130.5v.5M81.5 125.1v5.4"/>
<path d="M81.7 124.6h2M81.7 131h2M81.7 124.6v6.4M83.5 124.2l.1 .3 .4 .1M83.7 124.6l.4 .2 .1 .3M83.7 131h1.2M83.7 124.6h1.2M84.2 130.5l-.1 .3-.4 .2M84.2 130.5h.9M84.2 125.1h.9M84.2 125.1v5.4M84.9 124.6l.2 .5"/>
<path d="M84.9 124.6h2.1M84.9 131h2.1M85.1 130.5l-.2 .5M85.1 125.1v5.4M87 131h1M87 124.6l.4 .2 .1 .3M87 124.6h1M87.5 130.5h.7M87.5 130.5l-.2 .3-.3 .2M87.5 125.1h.7M87.5 125.1v5.4M88 124.6l.2 .5"/>
<path d="M88 124.6h1.7M88 131h1.7M88.2 130.5l-.2 .5M88.2 125.1v5.4M89.7 124.6l.3 .1 .2 .4M89.7 124.6h.5a.5 .5 0 0 1 .7 .5M90.2 130.5h.7M90.2 130.5l-.1 .3-.4 .2M90.2 125.1h.7M90.2 125.1v5.4M90.6 124.6h1.3M90.6 131h1.3"/>
<path d="M90.9 130.5a.8 .8 0 0 1-1.2 .5M90.9 125.1v5.4M91.9 124.6l.3 .1 .2 .4M91.9 131h.6M91.9 124.6h.6M92.4 130.5l-.1 .3-.4 .2M92.4 130.5h.5M92.4 125.1h.5M92.4 125.1v5.4M92.5 124.6l.3 .2 .1 .3M92.5 124.6h1M92.5 131h1"/>
<path d="M92.9 130.5l-.2 .4-.2 .1M92.9 125.1v5.4M93.5 124.6l.2 .1 .2 .4M93.5 131h.3M93.5 124.6h.3M93.8 124.6l.3 .2 .1 .3M93.8 124.6h.5M93.8 131h.5M93.9 130.5l-.1 .3-.3 .2M93.9 130.5h.3M93.9 125.1h.3M93.9 125.1v5.4"/>
<path d="M94.2 130.5v.3l-.4 .2M94.2 125.1v5.4M94.3 124.6l.3 .1 .2 .4M94.3 124.6a.49 .49 0 0 1 .6 .5M94.8 130.5l-.2 .3-.3 .2M94.8 130.5h.1M94.8 125.1h.1M94.8 125.1v5.4M94.9 130.5a.46 .46 0 0 1-.6 .5M94.9 125.1v5.4"/>
<circle cx="70.8" cy="58.3" r="3.1"/>
<circle cx="70.8" cy="120.2" r="1.52"/>
</g>
<g font-size="8.5">
<text x="207.5" y="175.5">MOTOR GEAR</text>
<text x="198.9" y="195.5">A</text>
</g>
<g font-size="8.1">
<text x="67.6" y="8.9">2</text>
<text x="207.3" y="8.9">1</text>
<text x="4.4" y="56.2">B</text>
<text x="270.4" y="56.2">B</text>
<text x="3.7" y="164.1">A</text>
<text x="269.7" y="164.1">A</text>
<text x="67.6" y="212.4">2</text>
<text x="207.3" y="212.4">1</text>
</g>
<g font-size="4.2">
<text x="122.6" y="32.4">CHAMFER TO</text>
<text x="122.6" y="36.5">YOUR DISCRETION</text>
<text x="114.5" y="94.8">MATCH TOOTH PROFILE TO COUPLING RING</text>
<text x="116.1" y="128.6">MINIMIZE NUMBER OF TEETH WHILE STAYING</text>
<text x="116.1" y="132.8">ABOVE MINIMUM OD</text>
<text x="157.8" y="193.7">MATERIAL: DELRIN</text>
</g>
<g font-size="4.2" fill="#808080">
<text x="113.9" y="51.7">.24</text>
<text x="68.9" y="103.3">1.00</text>
<text x="108.5" y="113.4">.12 THRU</text>
<text x="38.7" y="121.1">.35</text>
<text x="100.8" y="129.1">.25</text>
<text x="57.9" y="138.1">MIN OD 1.85</text>
</g>
<g font-size="3.4">
<text x="197.8" y="166">TITLE:</text>
<text x="198.7" y="188.1">SIZE</text>
<text x="207.5" y="188.1">DWG. NO.</text>
<text x="256.5" y="188.2">REV</text>
<text x="198.8" y="201.7">SCALE: 1:1</text>
<text x="217.7" y="201.8">WEIGHT:</text>
<text x="244.5" y="201.7">SHEET 1 OF 1</text>
</g>
<text font-size="3" x="14" y="213.5">SOLIDWORKS Educational Product. For Instructional Use Only.</text>
<g font-size="2.5">
<text x="177.4" y="161.3">SL</text>
<text x="186.1" y="161.4">12/5/19</text>
</g>
<g font-size="2.2">
<text x="154.8" y="161.4">DRAWN</text>
<text x="175.4" y="156.6">NAME</text>
<text x="187.9" y="156.7">DATE</text>
<text x="154.9" y="166.3">CHECKED</text>
<text x="154.8" y="171">ENG APPR.</text>
<text x="154.9" y="175.7">MFG APPR.</text>
<text x="154.9" y="180.4">Q.A.</text>
<text x="154.9" y="184.6">COMMENTS:</text>
</g>
</svg>
